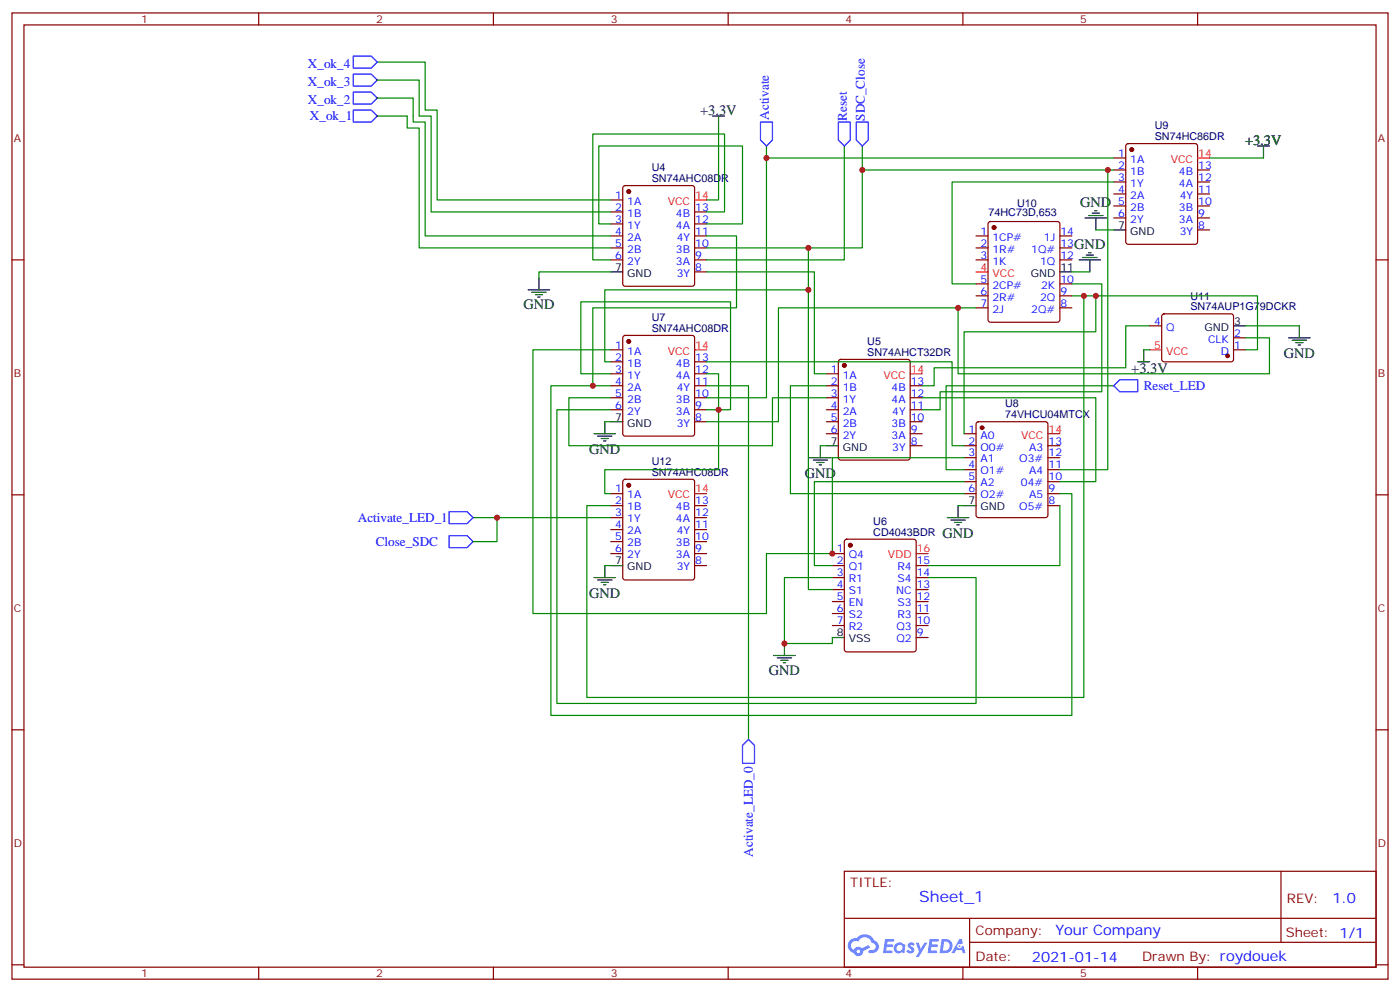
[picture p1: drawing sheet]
<svg xmlns="http://www.w3.org/2000/svg" width="412mm" height="292mm" viewBox="0 0 412 292" stroke-linecap="round" stroke-linejoin="round" font-family="sans-serif">
<g fill="none" stroke="#870000" stroke-width=".35">
<path d="M3.5 3.8h405.4v284.3h-405.4zM7.1 7.3h398.2v277.3h-398.2zM76.2 3.8v3.5M145.3 3.8v3.5M214.5 3.8v3.5M283.6 3.8v3.5M352.8 3.8v3.5M3.5 76.5h3.6M405.3 76.5h3.6M3.5 145.6h3.6M405.3 145.6h3.6M3.5 214.8h3.6"/>
<path d="M405.3 214.8h3.6M248.7 256.4h156.6v28.2h-156.6zM377.3 256.4v20.9M248.7 270.2h156.5M285.6 277.3h119.6M285.6 270.2v14.2M3.5 283.9h3.6M76.2 284.6v3.5M145.3 284.6v3.5M214.5 284.6v3.5M283.6 284.6v3.5M352.8 284.6v3.5"/>
<path d="M405.3 283.9h3.6"/>
</g>
<g fill="#5487ff">
<path d="M267.7 277.6a1.22 1.22 0 0 1 1.7 .2l-.4 .6a.47 .47 0 0 0-.3-.4 .47 .47 0 0 0-.5 .2l.1 .2a1.14 1.14 0 0 1 .8 1.8 1.14 1.14 0 0 1-1.9 0l-.2-.2 .5-.6 .7 .5a.29 .29 0 0 0 .3-.3 .29 .29 0 0 0-.2-.3 1.04 1.04 0 0 1-.6-1.7z"/>
<path d="M260.7 276.3h2.4l.3 .2-.2 .5-1.8 .1-.1 .8h1.5l.3 .4-.3 .4h-1.6l-.2 1.1h1.7l.2 .3-.2 .3-2.6 .1z"/>
<path d="M273.8 276.3h2.4l.3 .2-.1 .5-1.8 .1-.2 .8h1.6l.3 .4-.4 .4h-1.6l-.1 1.1h1.7l.2 .3-.2 .3-2.6 .1z"/>
<path d="M282.6 276.3h.7l.3 1.3-.6 .3a.69 .69 0 0 0-1 .3 .69 .69 0 0 0 .4 .9 .69 .69 0 0 0 .9-.6l.5-.2 .6 2.2h-.8l-.2-.9h-1.8l-.5 .9h-.8z"/>
<path d="M269.8 277.4h.8l.6 1.8 1.1-1.8h.9l-2.6 4.2h-.8l.9-1.5z"/>
<path d="M277.4 276.3l-.6 4.2h1.3a2.11 2.11 0 0 0 2.5-2.1 2.11 2.11 0 0 0-2.5-2.1zM278.1 277.1a1.39 1.39 0 0 1 1.7 1.4 1.39 1.39 0 0 1-1.8 1.3h-.3z"/>
<path d="M263.7 277.9a1.54 1.54 0 0 0-.1 2.2 1.54 1.54 0 0 0 2.2 .1l.6 .3 .3-2.3-.2-.3h-.4a1.49 1.49 0 0 0-2.4 0zM264 278.9a.94 .94 0 0 1 1.8 0 .94 .94 0 0 1-1.8 0z"/>
<path d="M250.4 276.7a2.18 2.18 0 0 0 1.1 3.7 1.44 1.44 0 0 0 1.6 .9 1.44 1.44 0 0 0 1.2-1.4l2-1.1-.5-.7-1.9 1a1.47 1.47 0 0 0-2.4 .4 1.39 1.39 0 0 1-.7-1.9 1.39 1.39 0 0 1 2-.5 2.12 2.12 0 0 1 2.2-1.3 2.12 2.12 0 0 1 1.9 1.7 1.14 1.14 0 0 1 1.1 1.4 1.14 1.14 0 0 1-1.7 .7 .43 .43 0 0 0-.5 .4 .43 .43 0 0 0 .4 .5 1.98 1.98 0 0 0 2.5-1.2 1.98 1.98 0 0 0-1.2-2.6 3.1 3.1 0 0 0-5.3-.6l-.9 .1zM252.3 280a.55 .55 0 0 1 1.1 0 .55 .55 0 0 1-1.1 0z"/>
<circle cx="282.6" cy="278.4" r=".26"/>
</g>
<g fill="#870000" stroke="#870000" stroke-width=".35">
<circle cx="185.2" cy="56.4" r=".53"/>
<circle cx="185.2" cy="100.5" r=".53"/>
<circle cx="185.2" cy="142.8" r=".53"/>
<circle cx="250.5" cy="160.4" r=".53"/>
<circle cx="248.7" cy="107.5" r=".53"/>
<circle cx="289.3" cy="125.9" r=".53"/>
<circle cx="292.8" cy="67" r=".53"/>
<circle cx="333.4" cy="44" r=".53"/>
<circle cx="361.6" cy="104.7" r=".53"/>
</g>
<g fill="none" stroke="#870000" stroke-width=".35">
<path d="M179.9 58.8h3.5M183.7 54.8l.4-.2h19.8l.5 .2 .2 .5v28.2l-.2 .5-.5 .2h-19.8l-.4-.2-.3-.5v-28.2zM328.1 46.5h3.5M328.1 50h3.5M328.1 53.6h3.5M328.1 57.1h3.5M331.8 42.5l.5-.2h19.8l.5 .2 .2 .5v28.2l-.3 .5-.4 .2h-19.8l-.5-.2-.2-.5v-28.2zM352.8 50h3.5M352.8 53.6h3.5M352.8 57.1h3.5M179.9 62.4h3.5M179.9 65.9h3.5"/>
<path d="M179.9 69.4h3.5M179.9 73h3.5M179.9 76.5h3.5M204.6 62.4h3.5M204.6 65.9h3.5M204.6 69.4h3.5M204.6 73h3.5M204.6 76.5h3.5M287.5 69.4h3.5M287.5 73h3.5M287.5 76.5h3.5M291.3 65.4l.4-.2h19.8l.5 .2 .2 .5v28.2l-.2 .5-.5 .2h-19.8l-.5-.2-.2-.5v-28.2z"/>
<path d="M312.2 69.4h3.5M312.2 73h3.5M312.2 76.5h3.5M328.1 60.6h3.5M328.1 64.1h3.5M352.8 60.6h3.5M352.8 64.1h3.5M352.8 67.7h3.5M183.7 98.9l.4-.2h19.8l.5 .2 .2 .5v28.2l-.2 .5-.5 .2h-19.8l-.4-.2-.3-.5v-28.2zM204.6 80h3.5M287.5 83.5h3.5M287.5 87.1h3.5"/>
<path d="M287.5 90.6h3.5M312.2 83.5h3.5M312.2 87.1h3.5M312.2 90.6h3.5M338.7 95.9h3.5M342.4 92.6l.5-.2h20l.5 .7-.1 12.9-.6 .5-20.1-.1-.4-.6v-12.7zM363.4 99.4h3.5M179.9 102.9h3.5M179.9 106.5h3.5M179.9 110h3.5M179.9 113.5h3.5M179.9 117.1h3.5"/>
<path d="M204.6 106.5h3.5M204.6 110h3.5M204.6 113.5h3.5M204.6 117.1h3.5M243.4 110h3.5M243.4 113.5h3.5M243.4 117.1h3.5M247.2 106l.4-.2h19.8l.5 .2 .2 .5v28.2l-.2 .5-.5 .2h-19.8l-.4-.2-.3-.5v-28.2zM268.1 113.5h3.5M268.1 117.1h3.5M363.4 102.9h3.5M179.9 120.6h3.5"/>
<path d="M204.6 120.6h3.5M204.6 124.1h3.5M243.4 120.6h3.5M243.4 124.1h3.5M243.4 127.6h3.5M268.1 120.6h3.5M268.1 124.1h3.5M268.1 127.6h3.5M268.1 131.2h3.5M284 127.6h3.5M284 131.2h3.5M284 134.7h3.5"/>
<path d="M284 138.2h3.5M287.7 124.3l.5-.2h19.8l.5 .2 .2 .5v26.8l-.3 .5-.4 .2h-19.8l-.5-.2-.2-.5v-26.8zM308.7 131.2h3.5M308.7 134.7h3.5M308.7 138.2h3.5M179.9 145.3h3.5M179.9 148.8h3.5M179.9 152.3h3.5M179.9 155.9h3.5M179.9 159.4h3.5M183.7 141.2l.4-.2h19.8l.5 .2 .2 .5v28.3l-.2 .5-.5 .2h-19.8l-.4-.3-.3-.4v-28.3zM204.6 148.8h3.5"/>
<path d="M204.6 152.3h3.5M204.6 155.9h3.5M204.6 159.4h3.5M248.9 158.9l.5-.2h19.8l.6 .4 .1 32-.5 .7h-20l-.6-.4-.1-32zM284 145.3h3.5M284 141.7h3.5M308.7 145.3h3.5M308.7 148.8h3.5M308.7 141.7h3.5M179.9 162.9h3.5M204.6 162.9h3.5M204.6 166.4h3.5"/>
<path d="M245.2 162.9h3.5M245.2 166.4h3.5M245.2 170h3.5M245.2 173.5h3.5M245.2 177h3.5M269.9 166.4h3.5M269.9 170h3.5M269.9 173.5h3.5M269.9 177h3.5M245.2 180.6h3.5M245.2 184.1h3.5M269.9 180.6h3.5"/>
<path d="M269.9 184.1h3.5M269.9 187.6h3.5"/>
</g>
<g fill="none" stroke="#000" stroke-width=".35">
<path d="M209.9 34.1h3.5M211.7 34.1v3.6M370.4 43h3.5M372.2 43v3.5M317.9 76.5h6.3M318.9 75.8h4.2M319.6 64.1h6.4M320 75.1h2.1M320.7 74.4h.7M320.7 63.4h4.2M321 76.5v3.5M321.7 62.7h2.1"/>
<path d="M322.4 62h.7M322.8 64.1v3.6M328.1 67.7h3.5M155.6 85.3h6.3M156.6 86h4.3M157.7 86.7h2.1M158.4 87.4h.7M158.7 81.8v3.5M179.9 80h3.5M312.2 80h3.5M363.4 95.9h3.5M379.6 99.4h6.3"/>
<path d="M382.8 95.9v3.5M335.1 106.5h3.6M336.9 102.9v3.6M380.6 100.1h4.3M381.7 100.8h2.1M382.4 101.5h.7M175 127.6h6.3M176 128.3h4.3M177.1 129h2.1M177.8 129.8h.7M178.2 124.1v3.5M179.9 124.1h3.5"/>
<path d="M238.5 134.7h6.3M239.5 135.4h4.3M240.6 136.1h2.1M241.3 136.8h.7M241.7 131.2v3.5M243.4 131.2h3.5M279 152.3h6.4M280.1 153h4.2M281.2 153.7h2.1M281.9 154.4h.7M282.2 148.8v3.5M284 148.8h3.5"/>
<path d="M175 170h6.3M176 170.7h4.3M177.1 171.4h2.1M177.8 172.1h.7M178.2 166.4v3.6M179.9 166.4h3.5M227.9 192.9h6.3M229 193.6h4.2M230 194.3h2.1M230.7 195h.7M231.1 189.4v3.5M245.2 187.6h3.5"/>
</g>
<path d="M204.6 58.8h3.5M352.8 46.5h3.5M287.5 80h3.5M204.6 102.9h3.5M268.1 110h3.5M338.7 102.9h3.5M308.7 127.6h3.5M204.6 145.3h3.5M269.9 162.9h3.5" fill="none" stroke="#f00" stroke-width=".35"/>
<g fill="none" stroke="#008700" stroke-width=".35">
<path d="M111.1 18.3h14.1v14.1h3.6v26.4h51.1M111.1 23.6h12.4v10.5h3.5v28.3h52.9M111.1 28.9h10.6v7h3.5v33.5h54.7M111.1 34.1h8.8v3.6h3.6v35.3h56.4M211.7 37.7v21.1h-3.6M225.8 43v74.1h-17.7M225.8 46.5h102.3M248.7 43v33.5h-40.6M254 43v30h-45.9M254 50h74.1M326.3 50v88.2h-14.1M328.1 53.6h-47.6v29.9h7"/>
<path d="M356.3 46.5h15.9M179.9 65.9h-3.5v-22.9h42.3v22.9h-10.6M208.1 62.4h5.3v-23h-38.8v37.1h5.3M208.1 69.4h8.9v21.2h-42.4v22.9h5.3M238.1 73v100.5h7.1M322.8 67.7h5.3M179.9 80h-21.2v1.8M208.1 80h31.8v30h3.5M238.1 85.3h-59.9v21.2h1.7M282.2 90.6v19.4h91.7v-10.6h-7M287.5 90.6h-58.2v33.5h-21.2M315.7 87.1h7.1v10.5h-38.8v30"/>
<path d="M315.7 83.5h8.9v31.8h-47.7v5.3h-5.3M315.7 80h5.3M319.3 87.1v118.1h-146.4v-56.4h7M322.8 87.1h47.6v15.8h-3.5M338.7 95.9h-7.1v12.3h-56.4v5.3h-3.6M366.9 95.9h15.9M174.6 113.5h-12.3v97h153.4v-65.2h-3.5M179.9 117.1h-12.3v14.1h59.9v-14.1h15.9M179.9 102.9h-22.9v77.7h68.8v-17.7h19.4v-28.2h38.8M179.9 110h-8.8v-21.2h44.1v31.8h-7.1M208.1 110h3.6v28.2h-33.5v7.1h1.7M208.1 106.5h72.4v24.7h3.5"/>
<path d="M208.1 113.5h12.4v104.1M243.4 113.5h-10.6v31.8h51.2M271.6 117.1h51.2v24.6h-10.6M328.1 113.5h-49.4v24.7h5.3M336.9 102.9h1.8M178.2 124.1h1.7M179.9 120.6h-15.9v86.4h123.5v-37h-14.1M241.7 131.2h1.7M139.3 152.3h40.6M146.4 152.3v7.1h-7.1M282.2 148.8h1.8M284 141.7h-44.1v24.7h5.3"/>
<path d="M312.2 148.8v17.6h-38.8M178.2 166.4h1.7M245.2 170h-14.1v19.4h14.1v-1.8"/>
</g>
<path d="M104.1 16.5h5.3l1.7 1.8-1.7 1.7h-5.3zM104.1 32.4h5.3l1.7 1.7-1.7 1.8h-5.3zM104.1 27.1h5.3l1.7 1.8-1.7 1.7h-5.3zM104.1 21.8h5.3l1.7 1.8-1.7 1.7h-5.3zM224 35.9h3.5v5.3l-1.7 1.8-1.8-1.8zM246.9 35.9h3.6v5.3l-1.8 1.8-1.8-1.8zM252.2 35.9h3.6v5.3l-1.8 1.8-1.8-1.8zM329.8 111.8h5.3v3.5h-5.3l-1.7-1.8zM132.3 150.6h5.3l1.7 1.7-1.7 1.8h-5.3zM132.3 157.6h5.3l1.7 1.8-1.7 1.7h-5.3zM220.5 217.6l1.7 1.8v5.2h-3.5v-5.2z" fill="none" stroke="#00f" stroke-width=".35"/>
<g fill="#c00">
<circle cx="238.1" cy="73" r=".88"/>
<circle cx="231.1" cy="189.4" r=".88"/>
<circle cx="174.6" cy="113.5" r=".88"/>
<circle cx="245.2" cy="162.9" r=".88"/>
<circle cx="211.7" cy="120.6" r=".88"/>
<circle cx="238.1" cy="85.3" r=".88"/>
<circle cx="225.8" cy="46.5" r=".88"/>
<circle cx="254" cy="50" r=".88"/>
<circle cx="326.3" cy="50" r=".88"/>
<circle cx="319.3" cy="87.1" r=".88"/>
<circle cx="146.4" cy="152.3" r=".88"/>
<circle cx="282.2" cy="90.6" r=".88"/>
<circle cx="322.8" cy="87.1" r=".88"/>
</g>
<text font-size="4.6" fill="#00f" x="270.8" y="265.4">Sheet_1</text>
<g font-size="4.2">
<text x="206.2" y="33.8">+3.3V</text>
<text x="366.8" y="42.6">+3.3V</text>
<text x="318.2" y="61">GND</text>
<text x="316.4" y="73.3">GND</text>
<text x="154.2" y="90.9">GND</text>
<text x="378.2" y="105.4">GND</text>
<text x="333.2" y="109.6">+3.3V</text>
<text x="173.6" y="133.6">GND</text>
<text x="237.1" y="140.7">GND</text>
<text x="277.6" y="158.3">GND</text>
<text x="173.6" y="176">GND</text>
<text x="226.5" y="198.5">GND</text>
</g>
<g font-size="4.2" fill="#00f">
<text x="392.5" y="265.7">1.0</text>
<text x="310.9" y="275.2">Your Company</text>
<text x="304" y="283">2021-01-14</text>
</g>
<g font-size="3.9" fill="#00f">
<text x="90.7" y="20">X_ok_4</text>
<text x="90.7" y="25.3">X_ok_3</text>
<text x="90.7" y="30.6">X_ok_2</text>
<text x="91.3" y="35.4">X_ok_1</text>
<text x="226.5" y="35.2" transform="rotate(-90 226.5 35.2)">Activate</text>
<text x="249.4" y="35.5" transform="rotate(-90 249.4 35.5)">Reset</text>
<text x="254.7" y="35.5" transform="rotate(-90 254.7 35.5)">SDC_Close</text>
<text x="336.9" y="114.8">Reset_LED</text>
<text x="105.4" y="153.6">Activate_LED_1</text>
<text x="110.7" y="160.6">Close_SDC</text>
<text x="221.7" y="252.1" transform="rotate(-90 221.7 252.1)">Activate_LED_0</text>
</g>
<g font-size="3.9" fill="#800">
<text x="250.5" y="261">TITLE:</text>
<text x="379.1" y="265.7">REV:</text>
<text x="287.4" y="275.2">Company:</text>
<text x="378.7" y="275.8">Sheet: 1/1</text>
<text x="287.4" y="282.9">Date:</text>
<text x="336.4" y="282.9">Drawn By: roydouek</text>
</g>
<g font-size="3.2" fill="#800">
<text x="41.6" y="6.8">1</text>
<text x="110.8" y="6.8">2</text>
<text x="179.9" y="6.8">3</text>
<text x="249.1" y="6.8">4</text>
<text x="318.2" y="6.8">5</text>
<text x="4.1" y="41.9">A</text>
<text x="405.9" y="41.9">A</text>
<text x="4.1" y="111.1">B</text>
<text x="405.9" y="111.1">B</text>
<text x="4.1" y="180.2">C</text>
<text x="405.9" y="180.2">C</text>
<text x="4.1" y="249.3">D</text>
<text x="405.9" y="249.3">D</text>
<text x="41.6" y="287.6">1</text>
<text x="110.8" y="287.6">2</text>
<text x="179.9" y="287.6">3</text>
<text x="249.1" y="287.6">4</text>
<text x="318.2" y="287.6">5</text>
</g>
<g font-size="3.2" fill="#000080">
<text x="340.2" y="41.2">SN74HC86DR</text>
<text x="340.2" y="38">U9</text>
<text x="192" y="53.6">SN74AHC08DR</text>
<text x="192" y="50.3">U4</text>
<text x="291.2" y="63.5">74HC73D,653</text>
<text x="299.6" y="61">U10</text>
<text x="350.7" y="88.2">U11</text>
<text x="192" y="94.4">U7</text>
<text x="350.7" y="91.3">SN74AUP1G79DCKR</text>
<text x="192" y="97.6">SN74AHC08DR</text>
<text x="255.5" y="101.5">U5</text>
<text x="255.5" y="104.7">SN74AHCT32DR</text>
<text x="296.1" y="119.9">U8</text>
<text x="296.1" y="123">74VHCU04MTCX</text>
<text x="192" y="136.8">U12</text>
<text x="192" y="140">SN74AHC08DR</text>
<text x="257.3" y="154.4">U6</text>
<text x="257.3" y="157.6">CD4043BDR</text>
</g>
<g font-size="3.2" fill="#00f">
<text x="329.4" y="46.1">1</text>
<text x="332.9" y="47.9">1A</text>
<text x="329.4" y="49.7">2</text>
<text x="329.4" y="53.2">3</text>
<text x="332.9" y="51.4">1B</text>
<text x="347.3" y="51.4">4B</text>
<text x="353" y="53.2">12</text>
<text x="353" y="49.7">13</text>
<text x="181.3" y="58.5">1</text>
<text x="329.4" y="56.7">4</text>
<text x="332.9" y="55">1Y</text>
<text x="332.9" y="58.5">2A</text>
<text x="347.3" y="55">4A</text>
<text x="347.5" y="58.5">4Y</text>
<text x="353" y="56.7">11</text>
<text x="181.3" y="62">2</text>
<text x="181.3" y="65.5">3</text>
<text x="184.7" y="60.3">1A</text>
<text x="184.7" y="63.8">1B</text>
<text x="199.1" y="63.8">4B</text>
<text x="204.8" y="65.5">12</text>
<text x="204.8" y="62">13</text>
<text x="329.4" y="60.3">5</text>
<text x="329.4" y="63.8">6</text>
<text x="332.9" y="62">2B</text>
<text x="332.9" y="65.5">2Y</text>
<text x="347.3" y="62">3B</text>
<text x="347.3" y="65.5">3A</text>
<text x="353" y="63.8">9</text>
<text x="353" y="60.3">10</text>
<text x="181.3" y="69.1">4</text>
<text x="184.7" y="67.3">1Y</text>
<text x="184.7" y="70.8">2A</text>
<text x="199.1" y="67.3">4A</text>
<text x="199.3" y="70.8">4Y</text>
<text x="204.8" y="69.1">11</text>
<text x="288.8" y="69.1">1</text>
<text x="292.3" y="70.8">1CP#</text>
<text x="307.4" y="70.8">1J</text>
<text x="312.4" y="69.1">14</text>
<text x="347.5" y="69.1">3Y</text>
<text x="353" y="67.3">8</text>
<text x="181.3" y="72.6">5</text>
<text x="181.3" y="76.1">6</text>
<text x="184.7" y="74.4">2B</text>
<text x="184.7" y="77.9">2Y</text>
<text x="199.1" y="74.4">3B</text>
<text x="199.1" y="77.9">3A</text>
<text x="204.8" y="76.1">9</text>
<text x="204.8" y="72.6">10</text>
<text x="288.8" y="72.6">2</text>
<text x="288.8" y="76.1">3</text>
<text x="292.3" y="74.4">1R#</text>
<text x="292.3" y="77.9">1K</text>
<text x="303.8" y="74.4">1Q#</text>
<text x="306.4" y="77.9">1Q</text>
<text x="312.4" y="76.1">12</text>
<text x="312.4" y="72.6">13</text>
<text x="199.3" y="81.4">3Y</text>
<text x="204.8" y="79.7">8</text>
<text x="288.8" y="83.2">5</text>
<text x="312.4" y="83.2">10</text>
<text x="288.8" y="86.7">6</text>
<text x="292.3" y="84.9">2CP#</text>
<text x="292.3" y="88.5">2R#</text>
<text x="306.4" y="88.5">2Q</text>
<text x="306.7" y="84.9">2K</text>
<text x="312.4" y="86.7">9</text>
<text x="288.8" y="90.2">7</text>
<text x="292.3" y="92">2J</text>
<text x="303.8" y="92">2Q#</text>
<text x="312.4" y="90.2">8</text>
<text x="340" y="95.5">4</text>
<text x="343.5" y="97.3">Q</text>
<text x="355.9" y="100.8">CLK</text>
<text x="363.5" y="99.1">2</text>
<text x="181.3" y="102.6">1</text>
<text x="181.3" y="106.1">2</text>
<text x="184.7" y="104.4">1A</text>
<text x="184.7" y="107.9">1B</text>
<text x="199.1" y="107.9">4B</text>
<text x="204.8" y="106.1">13</text>
<text x="359.6" y="104.4">D</text>
<text x="363.5" y="102.6">1</text>
<text x="181.3" y="109.6">3</text>
<text x="181.3" y="113.2">4</text>
<text x="184.7" y="111.4">1Y</text>
<text x="199.1" y="111.4">4A</text>
<text x="204.8" y="113.2">11</text>
<text x="204.8" y="109.6">12</text>
<text x="244.8" y="109.6">1</text>
<text x="244.8" y="113.2">2</text>
<text x="248.2" y="111.4">1A</text>
<text x="268.3" y="113.2">13</text>
<text x="181.3" y="116.7">5</text>
<text x="184.7" y="114.9">2A</text>
<text x="184.7" y="118.5">2B</text>
<text x="199.1" y="118.5">3B</text>
<text x="199.3" y="114.9">4Y</text>
<text x="204.8" y="116.7">10</text>
<text x="244.8" y="116.7">3</text>
<text x="248.2" y="114.9">1B</text>
<text x="248.2" y="118.5">1Y</text>
<text x="262.6" y="114.9">4B</text>
<text x="262.6" y="118.5">4A</text>
<text x="268.3" y="116.7">12</text>
<text x="181.3" y="120.2">6</text>
<text x="184.7" y="122">2Y</text>
<text x="199.1" y="122">3A</text>
<text x="199.3" y="125.5">3Y</text>
<text x="204.8" y="123.8">8</text>
<text x="204.8" y="120.2">9</text>
<text x="244.8" y="120.2">4</text>
<text x="244.8" y="123.8">5</text>
<text x="248.2" y="122">2A</text>
<text x="248.2" y="125.5">2B</text>
<text x="262.6" y="125.5">3B</text>
<text x="262.8" y="122">4Y</text>
<text x="268.3" y="123.8">10</text>
<text x="268.3" y="120.2">11</text>
<text x="244.8" y="127.3">6</text>
<text x="248.2" y="129">2Y</text>
<text x="262.6" y="129">3A</text>
<text x="268.3" y="130.8">8</text>
<text x="268.3" y="127.3">9</text>
<text x="285.3" y="127.3">1</text>
<text x="285.3" y="130.8">2</text>
<text x="288.8" y="129">A0</text>
<text x="308.9" y="130.8">13</text>
<text x="262.8" y="132.6">3Y</text>
<text x="285.3" y="134.3">3</text>
<text x="285.3" y="137.9">4</text>
<text x="288.8" y="132.6">O0#</text>
<text x="288.8" y="136.1">A1</text>
<text x="300.3" y="136.1">O3#</text>
<text x="303.2" y="132.6">A3</text>
<text x="308.9" y="137.9">11</text>
<text x="308.9" y="134.3">12</text>
<text x="285.3" y="141.4">5</text>
<text x="288.8" y="139.6">O1#</text>
<text x="288.8" y="143.2">A2</text>
<text x="300.7" y="143.2">04#</text>
<text x="303.2" y="139.6">A4</text>
<text x="308.9" y="141.4">10</text>
<text x="181.3" y="144.9">1</text>
<text x="181.3" y="148.4">2</text>
<text x="184.7" y="146.7">1A</text>
<text x="204.8" y="148.4">13</text>
<text x="285.3" y="144.9">6</text>
<text x="288.8" y="146.7">O2#</text>
<text x="303.2" y="146.7">A5</text>
<text x="308.9" y="148.4">8</text>
<text x="308.9" y="144.9">9</text>
<text x="181.3" y="152">3</text>
<text x="181.3" y="155.5">4</text>
<text x="184.7" y="150.2">1B</text>
<text x="184.7" y="153.7">1Y</text>
<text x="199.1" y="150.2">4B</text>
<text x="199.1" y="153.7">4A</text>
<text x="204.8" y="155.5">11</text>
<text x="204.8" y="152">12</text>
<text x="300.3" y="150.2">O5#</text>
<text x="181.3" y="159">5</text>
<text x="184.7" y="157.3">2A</text>
<text x="184.7" y="160.8">2B</text>
<text x="199.1" y="160.8">3B</text>
<text x="199.3" y="157.3">4Y</text>
<text x="204.8" y="159">10</text>
<text x="181.3" y="162.6">6</text>
<text x="184.7" y="164.3">2Y</text>
<text x="199.1" y="164.3">3A</text>
<text x="199.3" y="167.9">3Y</text>
<text x="204.8" y="166.1">8</text>
<text x="204.8" y="162.6">9</text>
<text x="246.5" y="162.6">1</text>
<text x="246.5" y="166.1">2</text>
<text x="250" y="164.3">Q4</text>
<text x="250" y="167.9">Q1</text>
<text x="264.3" y="167.9">R4</text>
<text x="270.1" y="166.1">15</text>
<text x="246.5" y="169.6">3</text>
<text x="246.5" y="173.1">4</text>
<text x="250" y="171.4">R1</text>
<text x="264.4" y="171.4">S4</text>
<text x="270.1" y="173.1">13</text>
<text x="270.1" y="169.6">14</text>
<text x="246.5" y="176.7">5</text>
<text x="250" y="174.9">S1</text>
<text x="250" y="178.4">EN</text>
<text x="264" y="174.9">NC</text>
<text x="264.4" y="178.4">S3</text>
<text x="270.1" y="176.7">12</text>
<text x="246.5" y="180.2">6</text>
<text x="246.5" y="183.7">7</text>
<text x="250" y="182">S2</text>
<text x="250" y="185.5">R2</text>
<text x="264.1" y="185.5">Q3</text>
<text x="264.3" y="182">R3</text>
<text x="270.1" y="183.7">10</text>
<text x="270.1" y="180.2">11</text>
<text x="264.1" y="189">Q2</text>
<text x="270.1" y="187.3">9</text>
</g>
<g font-size="3.2" fill="#f00">
<text x="344.9" y="47.9">VCC</text>
<text x="353" y="46.1">14</text>
<text x="204.8" y="58.5">14</text>
<text x="196.7" y="60.3">VCC</text>
<text x="288.8" y="79.7">4</text>
<text x="292.3" y="81.4">VCC</text>
<text x="196.7" y="104.4">VCC</text>
<text x="204.8" y="102.6">14</text>
<text x="340" y="102.6">5</text>
<text x="343.5" y="104.4">VCC</text>
<text x="260.2" y="111.4">VCC</text>
<text x="268.3" y="109.6">14</text>
<text x="300.8" y="129">VCC</text>
<text x="308.9" y="127.3">14</text>
<text x="196.7" y="146.7">VCC</text>
<text x="204.8" y="144.9">14</text>
<text x="261.5" y="164.3">VDD</text>
<text x="270.1" y="162.6">16</text>
</g>
<g font-size="3.2">
<text x="329.4" y="67.3">7</text>
<text x="332.9" y="69.1">GND</text>
<text x="181.3" y="79.7">7</text>
<text x="184.7" y="81.4">GND</text>
<text x="303.6" y="81.4">GND</text>
<text x="312.4" y="79.7">11</text>
<text x="363.5" y="95.5">3</text>
<text x="354.8" y="97.3">GND</text>
<text x="181.3" y="123.8">7</text>
<text x="184.7" y="125.5">GND</text>
<text x="244.8" y="130.8">7</text>
<text x="248.2" y="132.6">GND</text>
<text x="285.3" y="148.4">7</text>
<text x="288.8" y="150.2">GND</text>
<text x="181.3" y="166.1">7</text>
<text x="184.7" y="167.9">GND</text>
<text x="246.5" y="187.3">8</text>
<text x="250" y="189">VSS</text>
</g>
</svg>
